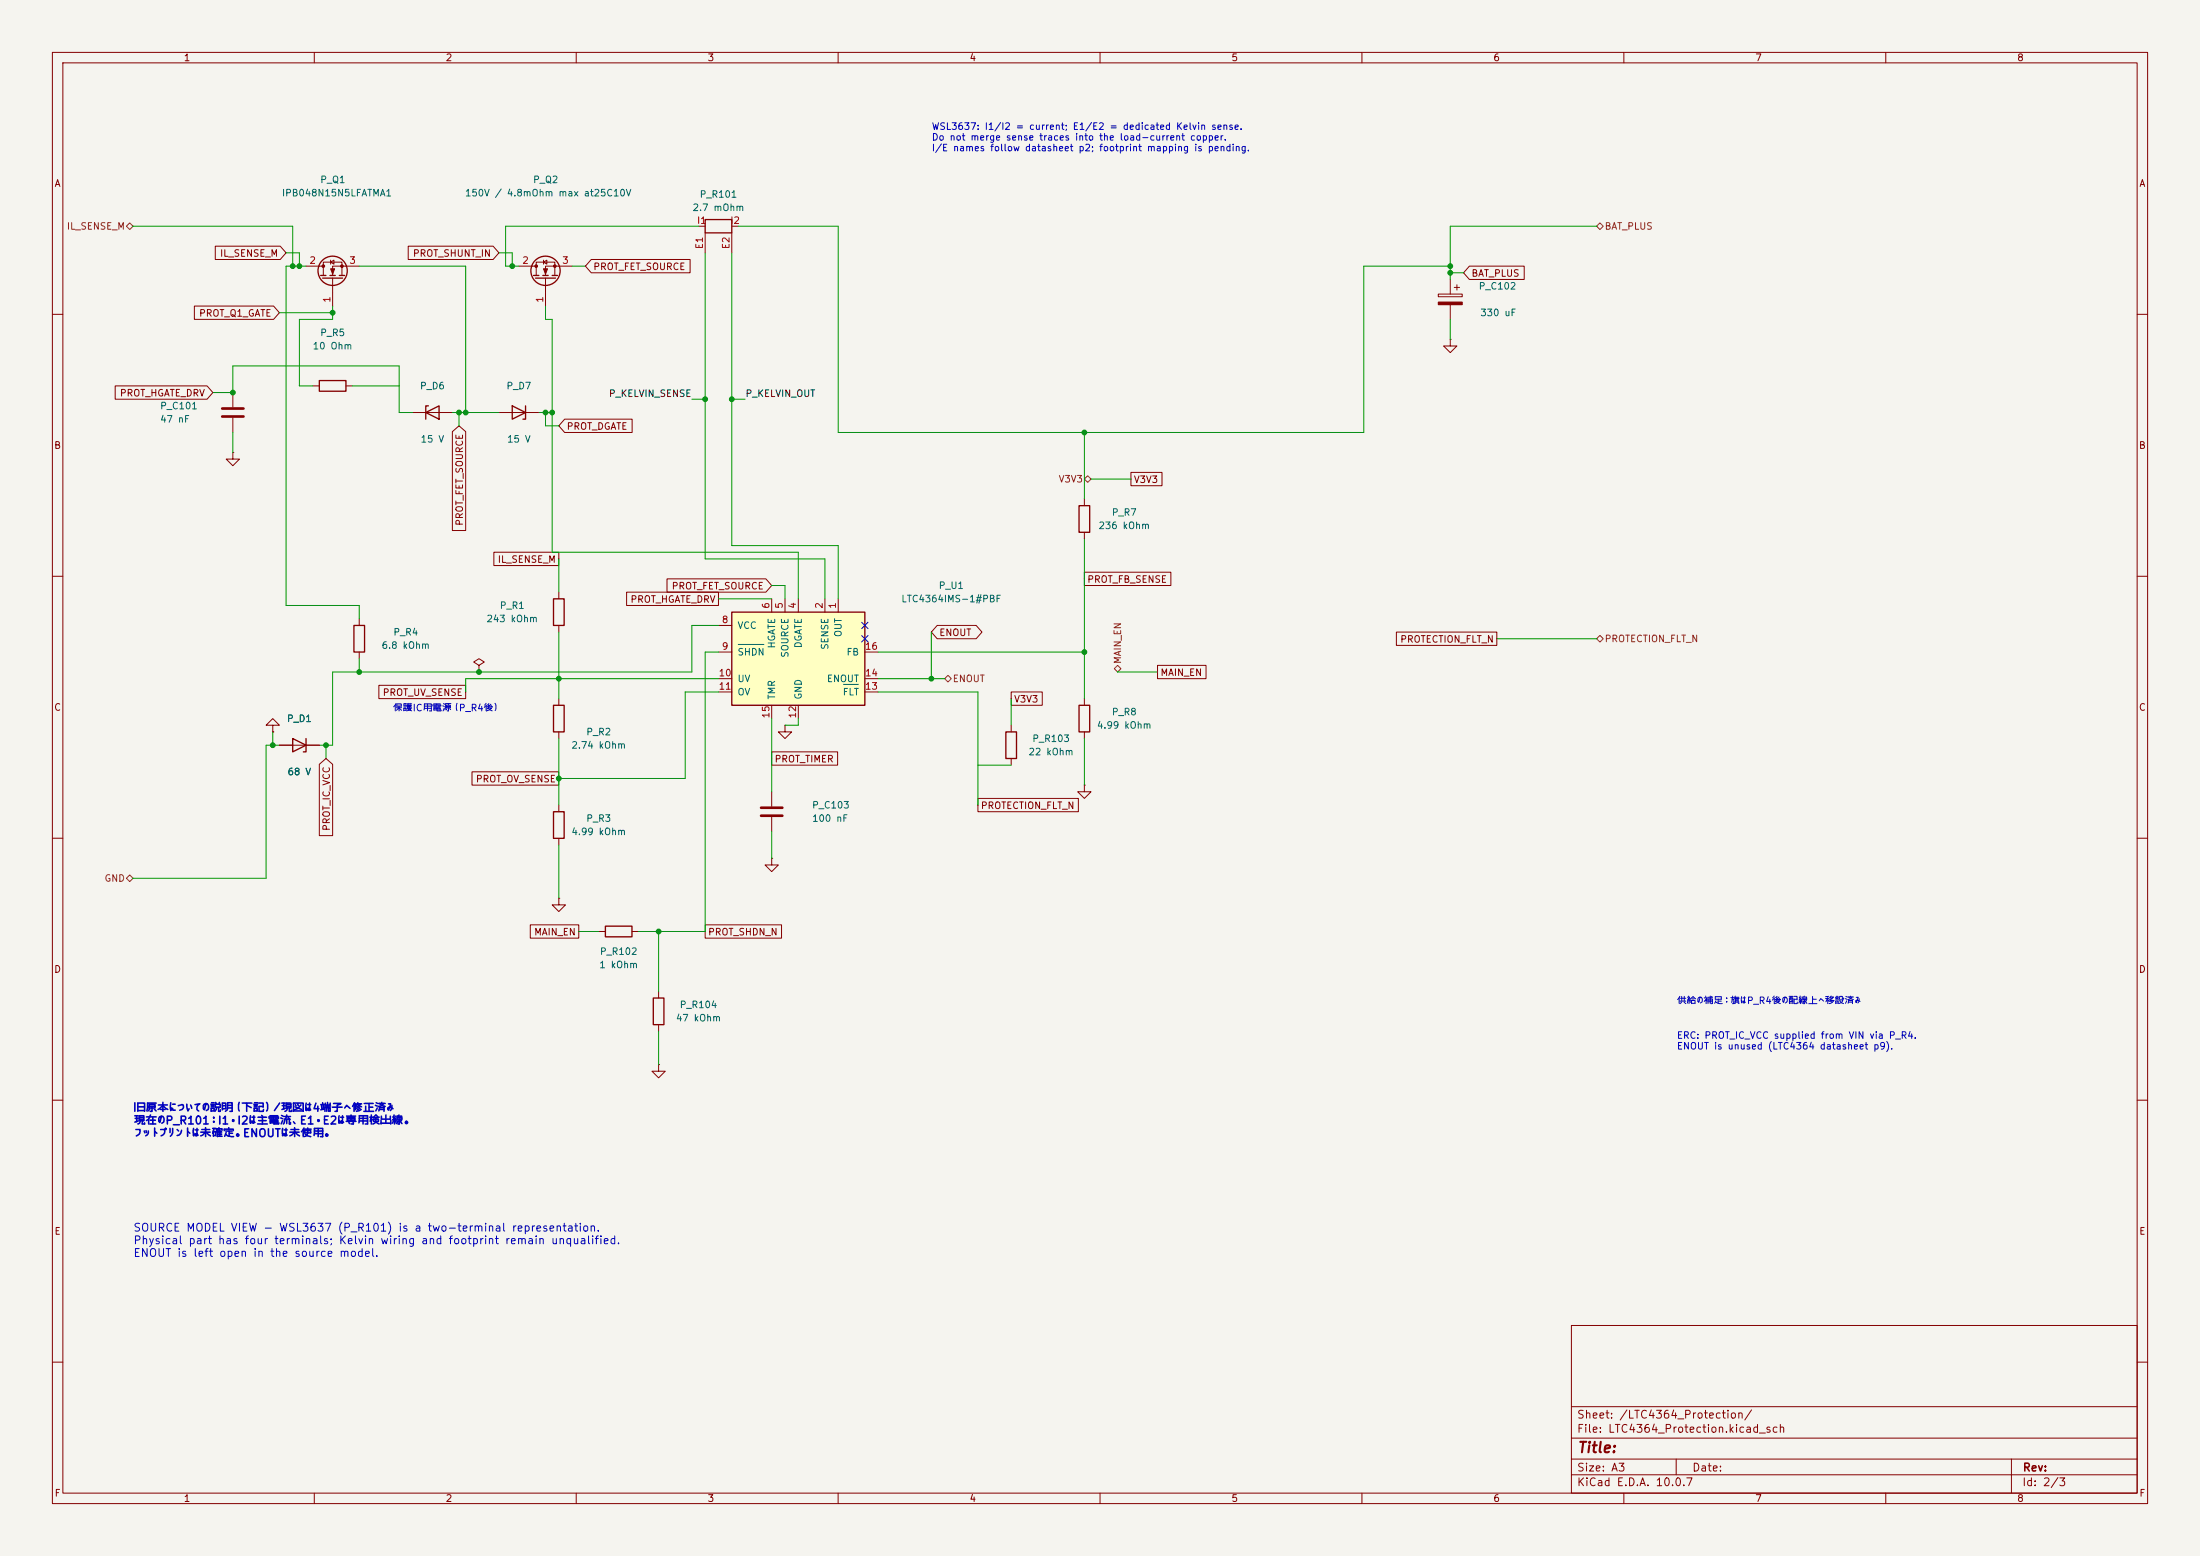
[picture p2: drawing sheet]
<svg xmlns="http://www.w3.org/2000/svg" width="420mm" height="297mm" viewBox="0 0 420 297" stroke-linecap="round" stroke-linejoin="round" font-family="sans-serif">
<path d="M0 0h420v297h-420z" fill="#f5f4ef" stroke="#f5f4ef" stroke-width=".19"/>
<g fill="none" stroke="#840000" stroke-width=".19">
<path d="M10 10h400v277h-400zM12 12h396v273h-396zM60 10v2M110 10v2M160 10v2M210 10v2M260 10v2M310 10v2M360 10v2M99.1 50.8h3.3M102.4 52.6v-2.6h3.5v2.6M103.8 50l.6-.3v.7z"/>
<path d="M103.8 49.7v.7M104.1 53.1v5.3M109.2 50.8h-5.1v1.8M133.3 43.2h1.3M134.6 44.5v3.8M139.7 44.5v3.8M139.7 43.2h1.3M274.6 56.1h4.5v.5h-4.5zM276.9 53.3v2.8M276.9 58.2v2.8M277.6 54.9h1M278.1 54.4v1"/>
<path d="M10 60h2M44.4 74.9v2.8M44.4 79.8v2.8M59.7 73.7h1.3M66 73.7h1.3M78.7 78.7h7.7M95.2 78.7h7.7M276.9 64.8v1.2h1.2l-1.2 1.3-1.3-1.3h1.3M276.9 64.8h.1M408 60h2M207 95.3v1.2M10 110h2"/>
<path d="M68.6 118.1v1.3M207 101.6v1.3M408 110h2M52.1 138.4h1.2l-1.2-1.2-1.3 1.2h1.3v1.3M52.1 139.7h.1M68.6 124.5v1.2M149.9 138.4v1.3h1.2l-1.2 1.3-1.3-1.3h1.3M149.9 138.4h.1M10 160h2M147.3 151.1v2.8M147.3 156v2.8M207 149.9v1.2h1.3l-1.3 1.3-1.3-1.3h1.3"/>
<path d="M207 149.9h.1M408 160h2M114.3 177.8h1.3M120.6 177.8h1.3M125.7 189.2v1.3M125.7 195.6v1.3M10 210h2M125.7 203.2v1.3h1.3l-1.3 1.2-1.2-1.2h1.2M125.7 203.2h.1M408 210h2M300 253h108v32h-108zM10 260h2"/>
<path d="M300 278.5h108M300 274.5h108M300 268.5h108M320 278.5v3M384 278.5v6.5M408 260h2M60 285v2M110 285v2M160 285v2M210 285v2M260 285v2M300 281.5h108"/>
<path d="M310 285v2M360 285v2"/>
</g>
<g fill="none" stroke="#840000" stroke-width=".25">
<path d="M101.9 52.6h1M102.2 53.1h3.8M103.6 52.6h1M105.4 52.6h1M134.6 41.9h5.1v2.6h-5.1zM61 72.6h5v2.1h-5zM81.3 78.7l2.5-1.2v2.5zM81.8 77.5h-.5v2.5M97.8 77.5l2.5 1.2-2.5 1.3zM100.3 77.5v2.5h-.5M206 96.5h2v5.1h-2zM67.6 119.4h2v5.1h-2z"/>
<path d="M115.6 176.8h5v2h-5zM124.7 190.5h2v5.1h-2z"/>
<circle cx="104.1" cy="51.7" r="2.79"/>
</g>
<g fill="#840000" stroke="#840000" stroke-width=".19">
<path d="M274.6 57.7h4.5v.5h-4.5z"/>
<path d="M103.8 51.3h.7l-.4 1z"/>
<circle cx="102.4" cy="50.8" r=".25"/>
<circle cx="105.9" cy="50.8" r=".25"/>
</g>
<path d="M42.4 78h4.1M42.4 79.5h4.1M145.3 154.2h4.1M145.3 155.7h4.1" fill="none" stroke="#840000" stroke-width=".51"/>
<path d="M139.7 116.8h25.4v17.8h-25.4z" fill="#ffffc2"/>
<g fill="none" stroke="#840000" stroke-width=".25">
<path d="M61.2 52.6h1M61.6 53.1h3.8M63 52.6h1M64.8 52.6h1M105.7 114.3h2v5.1h-2zM139.7 116.8h25.4v17.8h-25.4zM105.7 134.6h2v5.1h-2zM192 139.7h2.1v5.1h-2.1zM206 134.6h2v5.1h-2zM55.9 141l2.5 1.2-2.5 1.3zM58.4 141v2.5h-.5M105.7 154.9h2v5.1h-2z"/>
<circle cx="63.5" cy="51.7" r="2.79"/>
</g>
<g fill="none" stroke="#840000" stroke-width=".19">
<path d="M37.1 58.4h15.1l1.1 1.3-1.1 1.3h-15.1zM41.1 47h12.4l1.1 1.3-1.1 1.2h-12.4zM58.4 50.8h3.3M61.7 52.6v-2.6h3.6v2.6M63.1 50l.7-.3v.7zM63.1 49.7v.7M63.5 53.1v5.3M68.6 50.8h-5.1v1.8M77.9 47h16.2l1.1 1.3-1.1 1.2h-16.2zM112.9 49.5h18.8v2.6h-18.8l-1.1-1.3zM280.5 50.8h10.5v2.5h-10.5l-1.1-1.2zM22 73.7h17.5l1.1 1.2-1.1 1.3h-17.5z"/>
<path d="M44.4 86.4v1.2h1.3l-1.3 1.3-1.2-1.3h1.2M44.4 86.4h.1M86.4 82.4l1.2-1.1 1.3 1.1v18.9h-2.5zM107.8 80h12.9v2.6h-12.9l-1.1-1.3zM215.9 90.2h5.9v2.5h-5.9zM94.3 105.4h12.4v2.6h-12.4zM106.7 113v1.3M106.7 119.4v1.3M119.6 113h17.6v2.6h-17.6zM127.3 110.5h18.9l1.1 1.3-1.1 1.2h-18.9zM137.2 119.4h2.5M147.3 114.3v2.5"/>
<path d="M149.9 114.3v2.5M152.4 114.3v2.5M157.5 114.3v2.5M160 114.3v2.5M178.9 119.4h7.5l1.1 1.3-1.1 1.2h-7.5l-1.1-1.2zM207 109.2h16.5v2.6h-16.5zM52.1 139.7h.1M72.3 130.8h16.6v2.6h-16.6zM91.4 127l1.1-.6-1.1-.7-1 .7 1 .6v1.3M91.4 128.3h.1M106.7 133.4v1.2M106.7 139.7v1.3"/>
<path d="M137.2 124.5h2.5M137.2 129.5h2.5M137.2 132.1h2.5M147.3 134.6v2.6M152.4 134.6v2.6M165.1 124.5h2.5M165.1 129.5h2.5M165.1 132.1h2.5M193 132.1h6v2.5h-6zM193 138.4v1.3M207 133.4v1.2M207 139.7v1.3"/>
<path d="M221 127h9.2v2.5h-9.2zM266.6 120.6h19.1v2.6h-19.1zM53.3 142.2h7.7M61 145.9l1.2-1.1 1.3 1.1v13.6h-2.5zM90.1 147.3h16.6v2.6h-16.6zM106.7 153.7v1.2M147.3 143.5h12.6v2.6h-12.6zM186.7 152.4h19.2v2.5h-19.2zM193 144.8v1.3M101.2 176.5h9.3v2.6h-9.3zM106.7 171.5v1.2h1.2l-1.2 1.3-1.3-1.3h1.3M106.7 171.5h.1"/>
<path d="M106.7 160v1.3M134.6 176.5h14.6v2.6h-14.6zM147.3 163.8v1.3h1.3l-1.3 1.3-1.3-1.3h1.3M147.3 163.8h.1"/>
</g>
<path d="M140.9 123h4.9M161 130.6h2.9" fill="none" stroke="#006464" stroke-width=".19"/>
<g fill="#840000" stroke="#840000" stroke-width=".19">
<path d="M63.1 51.3h.8l-.4 1z"/>
<circle cx="61.7" cy="50.8" r=".25"/>
<circle cx="65.3" cy="50.8" r=".25"/>
</g>
<path d="M24.8 42.5l.6 .7-.6 .6-.7-.6zM305.4 42.5l.7 .7-.7 .6-.6-.6zM207 91.4l.6-.6 .7 .6-.7 .7zM180.3 129.5l.7-.6 .6 .6-.6 .7zM212.7 127.6l.7-.6 .6 .6-.6 .7zM304.8 121.9l.6-.6 .7 .6-.7 .7zM24.1 167.6l.7-.6 .6 .6-.6 .7z" fill="none" stroke="#725600" stroke-width=".19"/>
<g fill="none" stroke="#009600" stroke-width=".19">
<path d="M25.4 43.2h30.5v7.6M53.3 59.7h10.2M54.6 48.3h2.5v2.5M58.4 50.8h-3.8v64.8h14v2.5M63.5 58.4v2.6h-6.4v12.7h2.6M68.6 50.8h20.3v27.9M95.2 48.3h2.6v2.5M104.1 58.4v2.6h1.3v44.4h47v8.9M109.2 50.8h2.6M133.3 43.2h-36.8v7.6h2.6M134.6 48.3v58.4h22.9v7.6M139.7 48.3v55.8h20.3v10.2"/>
<path d="M141 43.2h19v39.4h100.3v-31.8h16.6M276.9 52.1h2.5M304.8 43.2h-27.9v10.1M40.6 74.9h3.8v-5h31.8v8.8h2.5M67.3 73.7h8.9M86.4 78.7h8.8M87.6 78.7v2.6M102.9 78.7h2.5M104.1 78.7v2.6h2.6M132.1 76.2h2.5M139.7 76.2h2.5M276.9 61v3.8"/>
<path d="M44.4 82.6v3.8M207 82.6v12.7M208.3 91.4h7.6M106.7 106.7v6.3M137.2 119.4h-5.1v8.9h-68.6v13.9h-2.5M137.2 114.3h10.1M147.3 111.8h2.6v2.5M207 102.9v30.5M52.1 139.7v2.5M68.6 125.7v2.6M106.7 120.7v12.7M137.2 129.5h-48.3v2.6"/>
<path d="M137.2 124.5h-2.6v53.3h-12.7M137.2 132.1h-6.4v16.5h-24.1M147.3 137.2v13.9M152.4 137.2v1.2h-2.5M167.6 129.5h12.7M167.6 132.1h19.1v21.6M167.6 124.5h39.4M177.8 120.7v8.8M193 133.4v5M213.4 128.3h7.6M285.7 121.9h19.1M53.3 142.2h-2.5v25.4h-25.4"/>
<path d="M62.2 142.2v2.6M106.7 141v12.7M147.3 158.8v5M186.7 146.1h6.3M207 141v8.9M106.7 161.3v10.2M110.5 177.8h3.8M125.7 177.8v11.4M125.7 196.9v6.3"/>
</g>
<path d="M164.5 118.8l1.2 1.2M165.7 118.8l-1.2 1.2M164.5 121.3l1.2 1.2M165.7 121.3l-1.2 1.2" fill="none" stroke="#000084" stroke-width=".19"/>
<g fill="#009600" stroke="#009600" stroke-width=".19">
<circle cx="177.8" cy="129.5" r=".46"/>
<circle cx="207" cy="124.5" r=".46"/>
<circle cx="207" cy="82.6" r=".46"/>
<circle cx="276.9" cy="50.8" r=".46"/>
<circle cx="276.9" cy="52.1" r=".46"/>
<circle cx="68.6" cy="128.3" r=".46"/>
<circle cx="125.7" cy="177.8" r=".46"/>
<circle cx="52.1" cy="142.2" r=".46"/>
<circle cx="106.7" cy="148.6" r=".46"/>
<circle cx="62.2" cy="142.2" r=".46"/>
<circle cx="57.1" cy="50.8" r=".46"/>
<circle cx="63.5" cy="59.7" r=".46"/>
<circle cx="55.9" cy="50.8" r=".46"/>
<circle cx="44.4" cy="74.9" r=".46"/>
<circle cx="97.8" cy="50.8" r=".46"/>
<circle cx="87.6" cy="78.7" r=".46"/>
<circle cx="88.9" cy="78.7" r=".46"/>
<circle cx="105.4" cy="78.7" r=".46"/>
<circle cx="104.1" cy="78.7" r=".46"/>
<circle cx="106.7" cy="129.5" r=".46"/>
<circle cx="139.7" cy="76.2" r=".46"/>
<circle cx="134.6" cy="76.2" r=".46"/>
<circle cx="91.4" cy="128.3" r=".46"/>
</g>
<text font-size="2" fill="#840000" x="301" y="277.8">Title:</text>
<g font-size="1.5" fill="#0000c2">
<text x="25.4" y="212.6">旧原本についての説明（下記）／現図は4端子へ修正済み</text>
<text x="25.4" y="215">現在のP_R101：I1・I2は主電流、E1・E2は専用検出線。</text>
<text x="25.4" y="217.4">フットプリントは未確定。ENOUTは未使用。</text>
<text x="25.4" y="235.4">SOURCE MODEL VIEW - WSL3637 (P_R101) is a two-terminal representation.</text>
<text x="25.4" y="237.9">Physical part has four terminals; Kelvin wiring and footprint remain unqualified.</text>
<text x="25.4" y="240.3">ENOUT is left open in the source model.</text>
</g>
<g font-size="1.5" fill="#840000">
<text x="300.9" y="273.8">File: LTC4364_Protection.kicad_sch</text>
<text x="300.9" y="271.1">Sheet: /LTC4364_Protection/</text>
<text x="300.9" y="281.2">Size: A3</text>
<text x="322.9" y="281.2">Date:</text>
<text x="386" y="281.2">Rev:</text>
<text x="300.9" y="284">KiCad E.D.A. 10.0.7</text>
<text x="385.9" y="284">Id: 2/3</text>
</g>
<g font-size="1.3" fill="#840000">
<text x="35" y="12">1</text>
<text x="85" y="12">2</text>
<text x="135" y="12">3</text>
<text x="185" y="12">4</text>
<text x="235" y="12">5</text>
<text x="285" y="12">6</text>
<text x="335" y="12">7</text>
<text x="385" y="12">8</text>
<text x="10.3" y="36">A</text>
<text x="408.3" y="36">A</text>
<text x="41.9" y="49.3">IL_SENSE_M</text>
<text x="78.7" y="49.3">PROT_SHUNT_IN</text>
<text x="113.2" y="51.9">PROT_FET_SOURCE</text>
<text x="280.8" y="53.1">BAT_PLUS</text>
<text x="37.9" y="60.7">PROT_Q1_GATE</text>
<text x="22.8" y="76">PROT_HGATE_DRV</text>
<text x="108.1" y="82.3">PROT_DGATE</text>
<text x="10.2" y="86">B</text>
<text x="408.2" y="86">B</text>
<text x="216.3" y="92.5">V3V3</text>
<text x="88.7" y="100.5" transform="rotate(-90 88.7 100.5)">PROT_FET_SOURCE</text>
<text x="94.9" y="107.7">IL_SENSE_M</text>
<text x="128.1" y="112.8">PROT_FET_SOURCE</text>
<text x="207.5" y="111.5">PROT_FB_SENSE</text>
<text x="120.2" y="115.4">PROT_HGATE_DRV</text>
<text x="179.2" y="121.7">ENOUT</text>
<text x="267.2" y="123">PROTECTION_FLT_N</text>
<text x="221.4" y="129.3">MAIN_EN</text>
<text x="10.2" y="136">C</text>
<text x="73" y="133.1">PROT_UV_SENSE</text>
<text x="193.5" y="134.4">V3V3</text>
<text x="408.2" y="136">C</text>
<text x="90.7" y="149.6">PROT_OV_SENSE</text>
<text x="147.8" y="145.8">PROT_TIMER</text>
<text x="187.1" y="154.7">PROTECTION_FLT_N</text>
<text x="63.3" y="158.7" transform="rotate(-90 63.3 158.7)">PROT_IC_VCC</text>
<text x="101.9" y="178.9">MAIN_EN</text>
<text x="135.1" y="178.9">PROT_SHDN_N</text>
<text x="10.2" y="186">D</text>
<text x="408.2" y="186">D</text>
<text x="10.3" y="236">E</text>
<text x="408.3" y="236">E</text>
<text x="10.3" y="286">F</text>
<text x="35" y="287">1</text>
<text x="85" y="287">2</text>
<text x="135" y="287">3</text>
<text x="185" y="287">4</text>
<text x="235" y="287">5</text>
<text x="285" y="287">6</text>
<text x="335" y="287">7</text>
<text x="385" y="287">8</text>
<text x="408.3" y="286">F</text>
</g>
<g font-size="1.3" fill="#0000c2">
<text x="177.8" y="25.1">WSL3637: I1/I2 = current; E1/E2 = dedicated Kelvin sense.</text>
<text x="177.8" y="27.1">Do not merge sense traces into the load-current copper.</text>
<text x="177.8" y="29.2">I/E names follow datasheet p2; footprint mapping is pending.</text>
<text x="74.9" y="136.1">保護IC用電源（P_R4後）</text>
<text x="320" y="192">供給の補足：旗はP_R4後の配線上へ移設済み</text>
<text x="320" y="198.6">ERC: PROT_IC_VCC supplied from VIN via P_R4.</text>
<text x="320" y="200.6">ENOUT is unused (LTC4364 datasheet p9).</text>
</g>
<g font-size="1.3" fill="#006464">
<text x="61" y="35.3">P_Q1</text>
<text x="101.7" y="35.3">P_Q2</text>
<text x="53.7" y="37.8">IPB048N15N5LFATMA1</text>
<text x="88.7" y="37.8">150V / 4.8mOhm max at25C10V</text>
<text x="132.1" y="40.6">2.7 mOhm</text>
<text x="133.5" y="38">P_R101</text>
<text x="282.2" y="55.6">P_C102</text>
<text x="61" y="64.5">P_R5</text>
<text x="282.5" y="60.7">330 uF</text>
<text x="59.6" y="67">10 Ohm</text>
<text x="80.1" y="74.6">P_D6</text>
<text x="96.6" y="74.6">P_D7</text>
<text x="30.5" y="78.4">P_C101</text>
<text x="30.5" y="81">47 nF</text>
<text x="80.2" y="84.8">15 V</text>
<text x="96.7" y="84.8">15 V</text>
<text x="209.6" y="101.3">236 kOhm</text>
<text x="212.1" y="98.8">P_R7</text>
<text x="179.1" y="112.7">P_U1</text>
<text x="92.8" y="119.1">243 kOhm</text>
<text x="95.3" y="116.5">P_R1</text>
<text x="172" y="115.3">LTC4364IMS-1#PBF</text>
<text x="72.7" y="124.2">6.8 kOhm</text>
<text x="75" y="121.6">P_R4</text>
<text x="140.7" y="120.3">VCC</text>
<text x="140.7" y="125.4">SHDN</text>
<text x="148.3" y="123.9" transform="rotate(-90 148.3 123.9)">HGATE</text>
<text x="150.8" y="125.6" transform="rotate(-90 150.8 125.6)">SOURCE</text>
<text x="153.4" y="123.8" transform="rotate(-90 153.4 123.8)">DGATE</text>
<text x="158.4" y="124.1" transform="rotate(-90 158.4 124.1)">SENSE</text>
<text x="161" y="121.7" transform="rotate(-90 161 121.7)">OUT</text>
<text x="161.5" y="125.4">FB</text>
<text x="140.7" y="130.5">UV</text>
<text x="157.7" y="130.5">ENOUT</text>
<text x="140.7" y="133">OV</text>
<text x="148.3" y="133.6" transform="rotate(-90 148.3 133.6)">TMR</text>
<text x="153.4" y="133.6" transform="rotate(-90 153.4 133.6)">GND</text>
<text x="160.8" y="133">FLT</text>
<text x="212.1" y="136.9">P_R8</text>
<text x="54.7" y="138.1">P_D1</text>
<text x="109" y="143.2">2.74 kOhm</text>
<text x="111.8" y="140.7">P_R2</text>
<text x="197" y="141.9">P_R103</text>
<text x="209.3" y="139.4">4.99 kOhm</text>
<text x="54.8" y="148.3">68 V</text>
<text x="196.2" y="144.5">22 kOhm</text>
<text x="154.9" y="154.6">P_C103</text>
<text x="109" y="159.7">4.99 kOhm</text>
<text x="111.8" y="157.2">P_R3</text>
<text x="154.9" y="157.2">100 nF</text>
<text x="114.3" y="185.1">1 kOhm</text>
<text x="114.4" y="182.6">P_R102</text>
<text x="128.9" y="195.3">47 kOhm</text>
<text x="129.7" y="192.7">P_R104</text>
</g>
<g font-size="1.3" fill="#725600">
<text x="12.6" y="44.1">IL_SENSE_M</text>
<text x="306.2" y="44.1">BAT_PLUS</text>
<text x="202" y="92.4">V3V3</text>
<text x="306.2" y="122.9">PROTECTION_FLT_N</text>
<text x="181.8" y="130.5">ENOUT</text>
<text x="214.3" y="126.8" transform="rotate(-90 214.3 126.8)">MAIN_EN</text>
<text x="19.8" y="168.6">GND</text>
</g>
<g font-size="1.3" fill="#a90000">
<text x="133" y="43">I1</text>
<text x="134.5" y="47.7" transform="rotate(-90 134.5 47.7)">E1</text>
<text x="139.3" y="43">I2</text>
<text x="139.6" y="47.7" transform="rotate(-90 139.6 47.7)">E2</text>
<text x="59" y="50.7">2</text>
<text x="66.6" y="50.7">3</text>
<text x="99.6" y="50.7">2</text>
<text x="107.2" y="50.7">3</text>
<text x="63.4" y="57.9" transform="rotate(-90 63.4 57.9)">1</text>
<text x="104" y="57.9" transform="rotate(-90 104 57.9)">1</text>
<text x="137.7" y="119.2">8</text>
<text x="147.2" y="116.3" transform="rotate(-90 147.2 116.3)">6</text>
<text x="149.7" y="116.3" transform="rotate(-90 149.7 116.3)">5</text>
<text x="152.3" y="116.3" transform="rotate(-90 152.3 116.3)">4</text>
<text x="157.3" y="116.3" transform="rotate(-90 157.3 116.3)">2</text>
<text x="159.9" y="116.3" transform="rotate(-90 159.9 116.3)">1</text>
<text x="137.7" y="124.3">9</text>
<text x="165" y="124.3">16</text>
<text x="137.1" y="129.4">10</text>
<text x="137.1" y="131.9">11</text>
<text x="165" y="131.9">13</text>
<text x="165" y="129.4">14</text>
<text x="147.2" y="137.2" transform="rotate(-90 147.2 137.2)">15</text>
<text x="152.3" y="137.2" transform="rotate(-90 152.3 137.2)">12</text>
</g>
<g font-size="1.3" fill="#0f0f0f">
<text x="116.1" y="76.1">P_KELVIN_SENSE</text>
<text x="142.2" y="76.1">P_KELVIN_OUT</text>
</g>
</svg>
